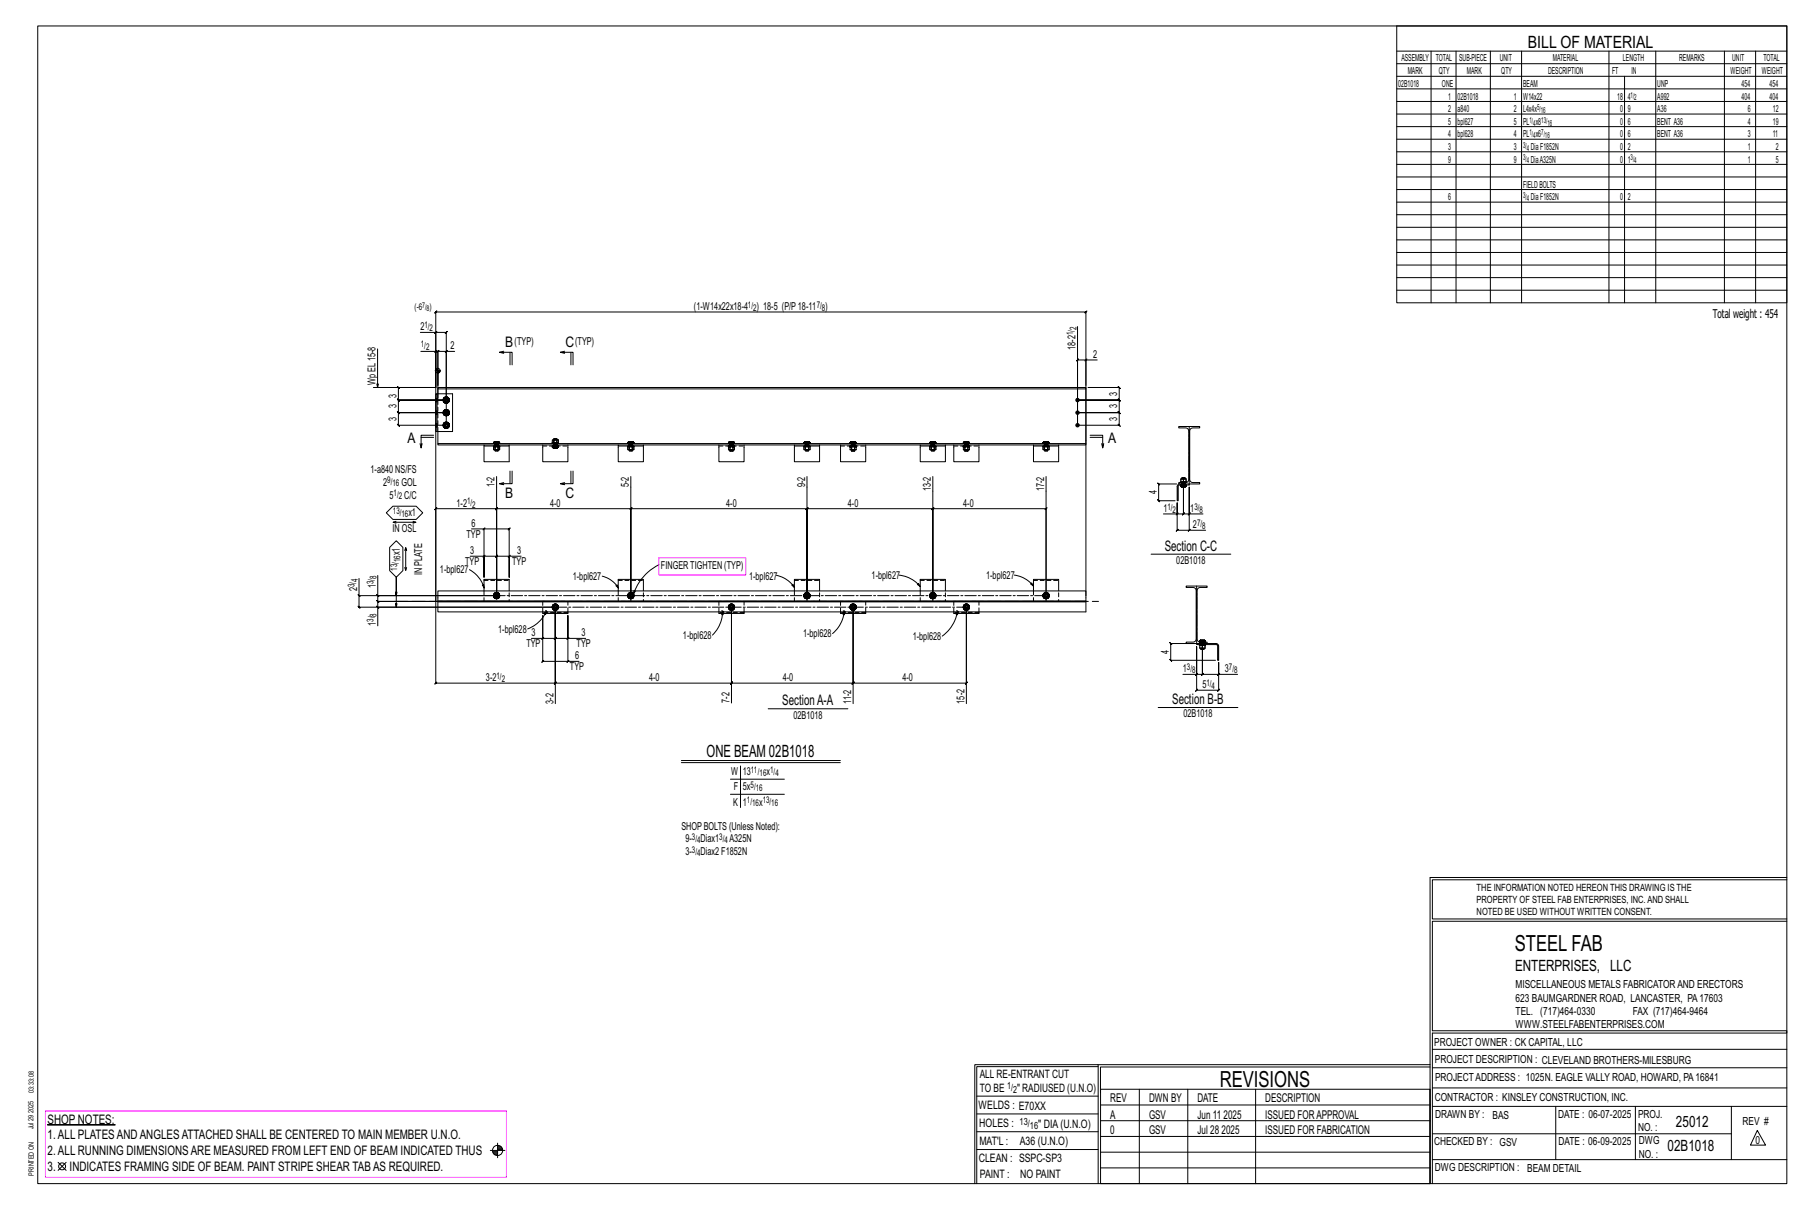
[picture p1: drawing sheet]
<svg xmlns="http://www.w3.org/2000/svg" width="914mm" height="610mm" viewBox="0 0 914 610" stroke-linecap="round" stroke-linejoin="round" font-family="sans-serif">
<g fill="#000" stroke="#000" stroke-width=".5">
<path d="M24 568h34z"/>
<circle cx="544" cy="202" r=".9"/>
<circle cx="544" cy="208" r=".9"/>
<circle cx="544" cy="215" r=".9"/>
</g>
<g fill="none" stroke="#000" stroke-width=".5">
<path d="M19 13h883v584h-883zM705 13h197v140h-197zM705 26h197M705 32h197M705 39h197M722 26v127M735 26v127M752 26v127M768 26v127M812 26v127M820 39v114M836 26v127"/>
<path d="M870 26v127M886 26v127M705 45h197M705 51h197M705 58h197M705 64h197M705 70h197M705 77h197M705 83h197M705 89h197M705 96h197M705 102h197"/>
<path d="M705 108h197M705 115h197M705 121h197M705 127h197M705 134h197M705 140h197M705 146h197M191 176v20M212 168h8v28v-19h-8M220 168h-1l1-1zM220 177l-1 1 1-1zM220 168h5l1-1-1 1v47h-24h1l-1-1v1v-7l1 1-1-1h24h-24l1 1-1-1v-6h1l-1-1v1h24h-24h1l-1-1v1v-6h1l-1-1v1h19h-32"/>
<path d="M220 177h1l-1 1 1-1v25M225 177h1l-1 1zM225 177h-4l-1 1 1-1v17v-8M229 177h-4v25M254 178h-2h6v6M254 177l-2 1M257 178v6M285 178h-2h6v6M285 177l-2 1M288 178v6M544 165v50v-33h-1l1-1v1h4M220 187h2"/>
<path d="M220 199h1v19h-1zM220 187h.1M220 186v1M221 186v1M221 199h7v19h-7M221 196h327h-327zM221 196v3M221 187v1M222 187v1M548 196v28M548 181l-1 1zM549 196h16l-1-1 1 1v6l-1-1 1 1h-21h21l-1-1 1 1v6h-1l1 1v-1h-21h21h-1l1 1v-1v7l-1-1 1 1h-21"/>
<path d="M554 182h-6v12M219 220h-6v6v-2M221 218v6M224 215h.1M224 208h.1M224 202h.1M224 214v1M224 201v1M224 216h1M224 209l1 1M224 203h1M224 208v1"/>
<path d="M224 214v1v1v-1M224 208v-1v1v1M224 201v1v1v-1M224 215l1 1M225 213l-1 1M225 207h-1M225 200l-1 1M225 216h1M225 209l1 1M225 203h1M225 214l1-1v1M225 207l-1 1"/>
<path d="M225 207h1v1M225 201l1-1v1M226 214l1 1M226 207l1 1v1M226 201l1 1M226 213l-1 1M226 207h-1M226 200l-1 1M226 215v1h-1M226 209v1l-1-1M226 203h-1M226 215h1l-1 1"/>
<path d="M226 209h1h-1M226 202h1l-1 1M226 215v1M226 208v1M226 202v1M226 214h1h-1M226 207l1 1h-1M226 201h1h-1M227 214v1M227 208h.1M227 201v1M550 220h6v6l1-2"/>
<path d="M595 215h10v1h-4l-1 1v25l1 1 4 1h-10l4-1 1-1v-25l-1-1h-4zM212 224l1 2M213 221h6M221 224h327v1h-327zM244 225h13M244 225v8h13v-8M249 225h3zM249 225v2h1v-2M250 224h.1M250 225h.1M251 225v2h-1v1l2-1v-2M251 224h.1"/>
<path d="M251 225h.1M257 238v6M258 238v6h-6l2 1M274 225v8h13v-8M279 223l3 1zM279 223v-1v1M279 224h.1M279 225h.1M281 223v-1h-2v-1l3 1v1M281 224h.1M281 225h.1M288 238v6"/>
<path d="M289 238v6h-6l2 1M312 225h13M312 225v8h13v-8M317 225h3zM317 225v2h1v-2M317 224h.1M317 225h.1M319 225v2h-1v1h1v-1M319 224h.1M319 225h.1M320 225v2h-1M363 225v8h12v-8"/>
<path d="M368 223v1zM368 224h.1M368 223l1 1M368 223h.1M368 225h.1M368 223l2 1M369 223h1M369 223l1 1v-1M370 223h1M370 224h.1M370 225h.1M371 223l-1 1"/>
<path d="M371 223v1M401 225h13M401 225v8h13v-8M406 225h3zM406 225v2v-2M406 224h.1M406 225h.1M408 225v2h-2v1l3-1v-2M408 224h.1M408 225h.1M424 225v8h13v-8M429 223v1z"/>
<path d="M429 223h1h-1l1 1M429 224h.1M430 223h-1l2 1M430 224h.1M430 225h.1M430 223l1 1M430 223h2h-1M431 223l1 1-1-1M431 223h1M431 224h.1M431 225h.1M432 223v1"/>
<path d="M464 225h13M464 225v8h13v-8M469 225h3zM469 225v2h1v-2M470 224h.1M470 225h.1M471 225v2h-1v1h2v-1M472 224h.1M472 225h.1M472 225v2h-1M481 225v8h13v-8M486 223v1z"/>
<path d="M486 223h1h-1l1 1M486 224h1M487 223l1 1M487 224h.1M487 225h.1M487 223h2h-1M488 223l1 1v-1M488 223h1M489 224h.1M489 225h.1M489 223v1M522 225h12"/>
<path d="M522 225v8h12v-8M526 225h3zM526 225v2h1v-2M527 224h.1M527 225h.1M529 225v2h-2M529 224h.1M529 225h.1M529 225v2v1h-2v-1M550 221h6M556 224v2M195 259l3-4h12l3 4-3 3h-12z"/>
<path d="M251 240v61M254 244h-2M285 244h-2M318 240v63M407 240v63M471 240v63M528 240v63M587 259h7v-5v14l1-1-1 1h6M594 244h-9h-1l1 1v-1v9l-1-1 1 1h8M594 259v1l1-1zM595 244l-1 1v8h1v-8h5v-1M596 245h.1"/>
<path d="M596 245v1M596 243v-1h1v1h2M596 245h1h-1v1M596 244h.1M596 242v-1h2v1M596 246l1-1h1v1M597 245h.1M597 245v14h1l-1 1v-1h-3M597 245v14v1l1-1h-1h3M597 243l-1 1h2M597 246l1-1v1M597 242h2v1"/>
<path d="M598 245h-1v1M598 244h.1M598 245h.1M598 245h1M599 245h.1M599 245l-1 1M600 259h1l-1 1zM607 259h-7v-13v22h8M197 276l3-3 3 3v12l-3 3-3-3zM198 264h12h-2M200 263l-2 1h2M205 276l-1 2"/>
<path d="M205 278v-2v12M208 263l2 1M238 267h6v24v-10h-7M244 267h13h-1l1-1v1v24v-10h6M245 266l-1 1zM581 280h40M600 268l1-1-1 1zM181 292v9h69M191 290v11h59M204 286l1 2v-2M237 287a16 16 0 0 1 7 10M243 295h1v2z"/>
<path d="M244 281l1-1zM244 298v-6h13v6M244 281h7h-1l1-1v1v20M250 299v1M251 299l-1 1M251 300v-1l1 1h-1M251 300l1 1M252 300h.1M257 281v-1l-1 1zM257 281h-6v-1l-1 1h1v20M304 291a13 13 0 0 1 8 6M311 296v-1l1 2z"/>
<path d="M312 298v-6h13v6M318 299l-1 1M318 299v1M318 300l1-1v1M319 300l1 1M319 299l-1 1M319 300h1h-1M320 298h1l-1 2zM333 285a26 26 0 0 0-13 15M392 290a14 14 0 0 1 9 6M400 295l1 1zM401 298v-6h13v6"/>
<path d="M407 299l-1 1M407 299v1M407 300l1-1v1M408 300l1 1M408 299l-1 1M408 300h1h-1M454 290a16 16 0 0 1 10 6M463 295v-1l1 2zM464 298v-6h13v6M470 299v1M471 299l-1 1M471 300v-1l1 1h-1"/>
<path d="M471 300l1 1M472 300h.1M512 290a15 15 0 0 1 9 6M520 295l1-1v2zM522 298v-6h12v6M527 299v1M528 299l-1 1M528 300v-1l1 1M528 300l1 1M529 300h.1M181 300l1 1zM181 301v5l1 1-1-1h98h-88v10"/>
<path d="M190 300l1 1zM190 306l1 1zM191 301v2h-1l1 1v-1h65M200 301v-10v15M220 303v42h-1l1-1v1h60l1-1-1 1v-39v39l1-1-1 1h89l1-1-1 1v-39v39l1-1-1 1h62h-1l1-1v1v-39M221 303h327v1h-327zM221 304v5h327v-5M221 303v-5h327v5M249 301h1M249 300l1 1M250 302h.1M250 301h-1"/>
<path d="M250 300l-1 1 1 1v-1M250 301l1 1M250 302h1M251 301l1 1h-1M252 301v1M252 301l-1 1M252 300v1M274 309v1h13v-1M275 308h1M276 308l-1 2zM276 308a17 17 0 0 1-10 9M276 308v1"/>
<path d="M279 305h2l1 1-1 2h-2v-2zM280 303h-89h-1l1 1v-1v3M280 306v16h1l-1 1v-1h-6M280 306v16v1l1-1h-1h7M280 306v49M317 301h.1M317 300v1M317 302h1M317 300v1v1v-1M318 301v1M318 302h1M319 301v1h-1"/>
<path d="M319 301h1l-1 1M319 301v1M320 300v1M363 309v1h12v-1M364 308h1M365 308v2h-1zM365 308a17 17 0 0 1-5 12M365 308v1M368 306h.1M368 307l1 1M368 306v1M368 306v-1v1v1"/>
<path d="M369 305h-1M369 307l1 1M369 305l-1 1M369 305h1v1M369 306v49M370 305l1 1v1M370 305h-1M370 307v1l-1-1M370 307h1h-1M370 306v1M370 305l1 1h-1M371 306h.1"/>
<path d="M406 301h.1M406 300v1M406 302h1M406 300v1v1v-1M407 301v1M407 302h1M408 301v1h-1M408 301h1l-1 1M408 301v1M409 300v1M424 309v1h13v-1M426 308h.1"/>
<path d="M426 308v2h-1zM426 308a17 17 0 0 1-6 12M426 308l1 1M429 306h.1M429 307l1 1M429 306v1M430 306l-1-1v1v1h1M430 307l1 1M430 305h-1M431 305l-1 1M431 305h1l-1 1M431 306v39h-1l1-1v1h57h-1l1-1v1v-39v49"/>
<path d="M431 306v49M431 305l1 1v1M431 305h-1M431 307h1l-1 1v-1M431 307h1M432 306l-1 1M432 305v1h-1M432 306h.1M469 301h1M469 300l1 1M470 302h.1M470 301h-1"/>
<path d="M470 300l-1 1 1 1v-1M470 301l1 1M470 302h1M471 301l1 1h-1M472 301v1M472 301l-1 1M472 300v1M481 309v1h13v-1M483 308h.1M483 308v2h-1zM483 308a19 19 0 0 1-8 13M483 308l1 1"/>
<path d="M486 306h1M487 307v1M487 306l-1 1M487 306v-1l-1 1 1 1M487 307l1 1M487 305h.1M488 305l-1 1M488 305h1l-1 1M488 305l1 1v1M488 305h-1M488 307h1l-1 1v-1M489 307h.1"/>
<path d="M489 306l-1 1M489 305v1M489 306h.1M526 301h1M526 300l1 1M527 302h.1M527 301h-1M527 300l-1 1 1 1v-1M527 301l1 1M527 302h1M528 301v-44v-1l-1 1h1h-57v-1l-1 1h1v44v-44v-1l-1 1h1h-64l1-1-1 1v44v-44l1-1-1 1h-89l1-1-1 1v44v-44l1-1-1 1h-67v-1l-1 1h1v44v-44v-1l-1 1h1h-31v-1l-1 1h1v46M529 301v1h-1"/>
<path d="M529 301v1M529 301l-1 1M529 300v1M548 301v-144l-1 1 1-1h-328l-1 1 1-1v146M268 322h6v-11v23h-1l1-1v1h13M273 323l1-1zM287 322l-1 1zM287 334v-1l-1 1zM296 322h-9v-11v23h5M603 325h-12l-1-1 1 1v8h-1l1 1v-1h22M604 325h10v8h1v-7l-1-1h-15v-1h4l1-2v-24l-1-1-4-1h10l-4 1-1 1v24l1 2h4v1M604 340l-1 1z"/>
<path d="M605 324h.1M605 326v1h2v-1l1-1h-3l2 1M606 325h.1M606 323l-1 1h1M606 323l-1 1M606 323v1M606 324h.1M606 327v1h2v-1M606 323l1 1h-1M606 323l2 1v-1M607 323l1 1v-1M607 324h.1"/>
<path d="M607 323l1 1M608 324h.1M608 325h.1M608 326v1h-1M615 340l-1 1zM388 358h40M584 357h41M597 340h7v-14v22M604 340h3l-1 1 1-1v-15v15l-1 1 1-1h8M604 348h11l-1 1 1-1M604 348l-1 1zM625 340h-10v-6v14"/>
<path d="M344 384h80M344 385h80M369 393h27M374 387v20M369 401h27M722 443v154M722 443h180M902 444h-179v20h179M902 465h-179v55h179v1h-179v76M554 538h-61v59M554 537h168M722 538h-167v13"/>
<path d="M723 539h179M723 530h179M493 553h61M555 550h167v47h-167zM555 558h167M575 550v47M599 550v47M634 550v47M723 549h179M723 558h179M785 558v27M825 558v27"/>
<path d="M874 558v27M251 577v7M251 579h2M251 580h3M251 578h2M493 571h61M493 562h61M555 573h167M555 566h167M723 572h151M887 570l4 8h-8zM29 587l4 4"/>
<path d="M33 587l-4 4M247 581h8M249 581h2M249 582h2M250 583h1M492 597v-60h62v60M493 580h61M555 589h167M555 581h167M723 585h179"/>
<circle cx="221" cy="187" r="1.2"/>
<circle cx="280" cy="306" r=".8"/>
<circle cx="280" cy="306" r="1.6"/>
<circle cx="31" cy="589" r="1.8"/>
<circle cx="251" cy="581" r="2.6"/>
</g>
<path d="M332 281h44v9h-44zM23 561h233v33h-233z" fill="none" stroke="#f0f" stroke-width=".5"/>
<g fill="none" stroke="#000" stroke-width=".5" stroke-dasharray="2 1.4">
<path d="M221 199v19M220 215h1zM220 215h.1M220 215h1M220 214h1M220 209h1zM220 209h.1M220 209h1M220 208h1M220 207h1M220 203h1zM220 203h.1"/>
<path d="M220 202l1 1M220 202h1M220 201h1M221 215h-1h1M221 209l-1-1 1 1M221 202h-1l1 1M224 215h.1M224 208v1zM224 202v1zM224 215v-2v2v1v-1M224 208v-1v1v2v-2M224 202h.1"/>
<path d="M224 202v-1v1v1v-1M224 214v1zM224 215v1zM224 208h.1M224 209h.1M224 201v1zM224 203h.1M224 214v1M224 209v-1M224 201v1M224 213v1zM224 216h1z"/>
<path d="M224 213h1zM224 207v1zM224 209l1 1zM224 207h1zM224 201h.1M224 203h1zM224 201l1-1zM224 216h1M224 214l1-1zM224 214l1-1M224 209l1 1M224 207h1"/>
<path d="M224 203h1M224 201l1-1M224 215l1 1M224 214h1M224 209h1M224 208l1-1M224 202l1 1M224 201h1M224 215h1zM224 208l1 1zM224 202h1zM224 216h2z"/>
<path d="M224 213h2zM224 210h2zM224 207h2zM224 203h2zM224 201h2zM224 214v1v-1v1v1v-1v1v-1M224 208v-1v1v1M224 201v1v-1v1v1v-1v1M225 214l-1 1zM225 215h.1M225 214h.1M225 208h-1z"/>
<path d="M225 209h.1M225 208h.1M225 201l-1 1zM225 202v1zM225 201h.1M225 216h.1M225 213h.1M225 210h.1M225 207h.1M225 203h.1M225 200h.1M225 209v1z"/>
<path d="M225 208v-1zM225 213v1M225 216h1zM225 216h1M225 215h1zM225 214h1zM225 213h1h-1h1v1zM225 213h1zM225 210h1zM225 210h1M225 209l1 1M225 209h1z"/>
<path d="M225 207l1 1zM225 207h1h-1h1zM225 207h1zM225 200v1M225 203h1zM225 203h1M225 201h1zM225 200h1h-1h1v1zM225 200h1zM226 216v-1M226 215h.1M226 214h.1"/>
<path d="M226 209h.1M226 208h.1M226 207v1M226 203h.1M226 203v-1zM226 201h.1M226 216h.1M226 213v1zM226 213v1M226 210v-1zM226 210v-1M226 207h.1"/>
<path d="M226 200v1zM226 200v1M226 213h.1M226 214v1zM226 201v1zM226 213l1 2zM226 207l1 1zM226 201l1 1zM226 208v1zM226 202h.1M226 215h1l-1 1M226 214h1h-1"/>
<path d="M226 209h1h-1M226 208h1l-1-1M226 202h1l-1 1M226 201h1h-1M226 214l1 1M226 209v-1M226 207v1l1 1M226 203v-1M226 201l1 1M226 213l1 1zM226 201h1zM227 214v1z"/>
<path d="M227 214v1M227 208h.1M227 201v1zM227 201v1M227 215l-1 1zM227 209h-1zM227 203h-1zM227 208l-1 2zM227 202l-1 1zM227 215h.1M227 208v1zM227 202v1z"/>
<path d="M249 223v1zM249 224h.1M249 223h.1M249 223h1zM249 225h.1M249 225h1M250 223v1zM250 224h.1M250 223h.1M250 223h-1zM250 225h.1M250 224v1"/>
<path d="M250 224v1zM250 227h-1v-2h1h-1M250 225v2zM250 227h.1M250 225h1M250 225v-1M250 224h1zM250 223h1zM250 228v-1M250 228h1M250 225h1h-1M250 224l1 1z"/>
<path d="M251 225h.1M251 225v-1M251 224h.1M251 227h.1M251 223v1zM251 223h.1M251 228h.1M251 224h1zM251 223h1zM251 225h1M251 228v-1M251 227h-1v-2h1h-1"/>
<path d="M251 225v2zM251 224v1zM252 223h.1M252 223v1zM252 224h.1M252 225h.1M252 227h-1v-2h1h-1M252 227v-2M274 225h13M279 225v1zM279 226h.1M279 225h.1"/>
<path d="M279 223v-1M279 224v-1M279 224h1M279 223h1M279 226h1zM279 225h1zM279 224h.1M279 224v1M279 225h1M279 224v1zM279 222l1-1M279 222v1z"/>
<path d="M279 223h2h-2v-1h2M280 226h.1M280 225h.1M280 224h.1M280 222h.1M280 223h.1M280 225v-1M280 225v1zM280 221h.1M280 225h-1M280 224v1zM280 225l1-1"/>
<path d="M280 224h1M280 226h1zM280 225h1zM280 223h1M280 221h1M281 225h.1M281 225v-1M281 226h.1M281 224h.1M281 222h.1M281 225v1zM281 223h.1"/>
<path d="M281 221v1M281 222v1zM281 223h1h-1v-1h1M281 224v1zM281 226h1zM281 224h1M281 223l1 1M282 226h-1zM282 225v1zM282 226h.1M282 225h.1M282 223v-1"/>
<path d="M317 223v1zM317 224h.1M317 223h.1M317 225h.1M317 225h1M317 224h1zM317 223h1zM317 225h1zM317 224h1M317 224v1M318 225h.1M318 225h-1"/>
<path d="M318 224v1zM318 224h.1M318 227h-1v-2h1h-1M318 225v2zM318 223h-1zM318 223h.1M318 227h.1M318 225v-1M318 223v1zM318 228v-1M318 228h1M318 225l1-1"/>
<path d="M318 224h1M318 225h1M318 224h1zM318 223h1zM319 225h.1M319 225v-1M319 228h.1M319 227h.1M319 224h.1M319 223h.1M319 223v1zM319 228v-1"/>
<path d="M319 227h-1v-2h1h-1M319 225v2zM319 224v1zM319 223h1zM319 225h1M320 223v1zM320 224h.1M320 223h.1M320 227h-1v-2h1h-1M320 227v-2M363 225h12M368 225h.1"/>
<path d="M368 225v2zM368 227h.1M368 223v1zM368 223h.1M368 224h.1M368 225h1zM368 223l1 1M368 224v1M368 225h1M368 227v1zM368 228h.1M368 224v1z"/>
<path d="M368 227h2zM368 225h2zM368 223h1M369 225h.1M369 225v-1M369 223h-1h1h-1M369 223v1zM369 223h.1M369 223l1 1M369 228h.1M369 227h.1M369 225h-1"/>
<path d="M369 224v1zM369 225l1-1M369 224h.1M369 224v-1M369 225h1zM369 223h1zM370 228h.1M370 227h.1M370 225h.1M370 224h.1M370 223h.1M370 223v1z"/>
<path d="M370 225v-1M370 225v2zM370 227h1zM370 225h1zM370 227v1zM370 224v1zM370 223l1 1zM370 224v-1M371 224v-1M371 223h.1M371 225h.1M371 225v2z"/>
<path d="M406 223v1zM406 224h.1M406 223h.1M406 225h.1M406 225h1M406 224h1zM406 223h1zM406 224v1M406 224v1zM406 227v-2M406 225v2zM407 223h-1z"/>
<path d="M407 223h.1M407 227h.1M407 225h.1M407 224h.1M407 225v-1M407 223v1zM407 228l-1-1M407 228h1M407 225h-1M407 224v1zM407 225l1-1M407 224h1"/>
<path d="M407 225h1M407 224h1zM407 223h1zM408 225h.1M408 225v-1M408 228h.1M408 227h.1M408 224h.1M408 223h.1M408 223v1zM408 228v-1M408 227h-2v-2h2h-2"/>
<path d="M408 225v2zM408 224v1zM408 223h1zM408 225h1M409 223v1zM409 224h.1M409 223h.1M409 227h-1v-2h1h-1M409 227v-2M424 225h13M429 225h.1M429 225v2z"/>
<path d="M429 227h1zM429 225h1zM429 223v1zM429 223h.1M429 224h.1M429 223h1h-1l1 1M430 225h.1M430 224h.1M430 224v1M430 227v1zM430 228h.1M430 227h.1"/>
<path d="M430 224v1zM430 225v2zM430 227h1zM430 225h1zM430 223h-1zM430 223h.1M430 225v-1M430 223h-1h1h-1h1M430 223v1zM430 223h1zM430 223l1 1M430 225h1h-1"/>
<path d="M430 224l1 1zM431 225h.1M431 225v-1M431 224h.1M431 224h-1l1-1M431 228h.1M431 227h.1M431 223h.1M431 223v1zM431 225h1zM431 225v2zM431 227h1z"/>
<path d="M431 227v1zM431 224v1zM431 223l1 1zM432 224h-1l1-1h-1h1h-1M432 223v1zM432 225h.1M432 224v-1M432 223h.1M432 225v2zM469 223v1zM469 224h.1M469 223h.1"/>
<path d="M469 223h1zM470 225h-1h1M470 225h.1M470 223v1zM470 224h.1M470 223h.1M470 223h-1zM470 224v1M470 224v1zM470 227h-1v-2h1h-1M470 225v2zM470 227h.1"/>
<path d="M470 225h1M470 225v-1M470 224h1zM470 223h1zM470 228v-1M470 228h1M470 225h1h-1M470 224l1 1zM471 225h.1M471 225v-1M471 224h.1M471 227h.1"/>
<path d="M471 223v1zM471 223h.1M471 225l1-1M471 228h.1M471 224h1zM471 223h1zM471 225h1M471 228l1-1M471 227h-1v-2h1h-1M471 225v2zM472 224v1zM472 225h.1"/>
<path d="M472 225v-1M472 223h.1M472 223v1zM472 224h.1M472 227h-1v-2h1h-1M472 227v-2M481 225h13M486 225h.1M486 225v2zM486 227h1zM486 225h1zM486 223v1z"/>
<path d="M486 223h1M486 224h1M486 223h.1M487 225h.1M487 223h-1h1h-1l1 1M487 224h.1M487 224v1M487 227v1zM487 228h.1M487 227h.1M487 224v1zM487 225v2z"/>
<path d="M487 227h1zM487 225h1zM487 223h.1M487 225v-1M487 223v1zM487 223h1zM487 223l1 1M487 225h1h-1M487 224l1 1zM488 225h.1M488 225v-1M488 224h.1"/>
<path d="M488 224h-1l1-1M488 228h.1M488 227h.1M488 223h.1M488 223h1M488 223v1zM488 225l1-1M488 225h1zM488 225v2zM488 227h1zM488 227v1zM488 224v1z"/>
<path d="M489 225v-1M489 225h-1M489 223v1zM489 224h-1l1-1h-1h1h-1M489 225h.1M489 224v-1M489 223h.1M489 225v2zM526 223v1zM526 224h.1M526 223h.1M526 223h1z"/>
<path d="M527 225h-1h1M527 225h.1M527 223v1zM527 224h.1M527 223h.1M527 223h-1zM527 224v1M527 224v1zM527 227h-1v-2h1h-1M527 225v2zM527 227h.1M527 225h1"/>
<path d="M527 225v-1M527 224h1zM527 223h1zM527 228v-1M527 228h1M528 225h-1M528 224v1zM528 225v-1M528 225h.1M528 224h.1M528 227h.1M528 223v1z"/>
<path d="M528 223h.1M528 225l1-1M528 228h1M528 224h1zM528 223h1zM528 225h1M529 228v-1M529 227h.1M529 225h.1M529 224h.1M529 223h.1M529 227h-2v-2h2h-2"/>
<path d="M529 225v2zM529 224v1zM529 225v-1M529 223v1zM529 227v-2M596 245h.1M596 245v1M596 243h1h-1v-1h1M596 245h1M596 244v1M596 244h.1M596 246v-1v1v-1h1"/>
<path d="M596 244v1zM596 242l1-1M596 246h1M597 245h.1M597 244h.1M597 242h.1M597 244h-1l1-1M597 244h1M597 243v-1v1v-1h2M597 245v1l1-1M597 244l-1 1M597 241h1"/>
<path d="M597 245v-1v1M597 246v-1h1M597 245h1M597 243h1M597 244v1M598 244h.1M598 246h.1M598 245h.1M598 242h.1M598 244v1M598 241v1M598 246v-1h1"/>
<path d="M598 244v1zM598 245v-1M598 245v1zM598 245v1l1-1M598 243h1M599 243v-1M599 245h.1M599 244h.1M599 243h.1M244 298v5h13v-5M244 293h13M249 300v1z"/>
<path d="M249 299v1zM249 299h1zM250 300v-1zM250 300v-1M250 299h1zM250 300l-1 1v-1v1l1 1-1-1 1 1v-1M250 300h1zM251 299h-1h1h-1l1 1M251 300h.1M251 299v1zM251 299h.1M251 299l1 1z"/>
<path d="M251 299l1 1M251 299h1zM251 299l1 2zM252 300h-1l1 1M252 299v1zM252 300v1zM312 298v5h13v-5M312 293h13M317 300v1zM317 299v1zM317 299h1zM317 300l1-1z"/>
<path d="M317 300l1-1M318 299h1zM318 300h-1v1v-1v1v1v-1v1l1-1M318 299h.1M318 300h.1M318 299v1M318 300h1zM318 299h1h-1h1v1zM319 300h.1M319 299v1zM319 299v1M319 299h.1"/>
<path d="M319 299l1 2zM319 300l1 1M319 299l1 1zM320 300v1zM401 298v5h13v-5M401 293h13M406 300v1zM406 299v1zM406 299h1zM406 300l1-1zM406 300l1-1M406 299h2z"/>
<path d="M407 300h-1v1v-1v1v1v-1v1l1-1M407 299h.1M407 300h.1M407 299v1M407 300h1zM407 299h1h-1h1v1zM407 299h1zM408 300h.1M408 299v1zM408 299v1M408 299h.1M408 299l1 2z"/>
<path d="M408 300l1 1M408 299l1 1zM409 300v1zM464 298v5h13v-5M464 293h13M469 300v1zM470 299l-1 1zM470 299h.1M470 300v-1zM470 300v-1M470 299h1zM470 300l-1 1v-1v1l1 1-1-1 1 1v-1"/>
<path d="M470 300h1zM471 299h-1h1h-1l1 1M471 300h.1M471 299v1zM471 299h.1M471 299l1 1zM471 299l1 1M471 299h1zM471 299l1 2zM472 300h-1l1 1M472 299v1zM472 300v1z"/>
<path d="M522 298v5h12v-5M522 293h12M526 300v1zM527 299l-1 1zM527 299h.1M527 300v-1zM527 300v-1M527 299h2zM527 300l-1 1v-1v1l1 1-1-1 1 1v-1M527 299h1zM527 300h1zM528 299h-1h1h-1l1 1"/>
<path d="M528 300h.1M528 299v1zM528 299h.1M528 300h1zM528 300h1M528 299l1 1zM528 299l1 1M528 299h1zM529 299v2zM529 300v1M529 299v1zM529 300v1z"/>
<path d="M249 301h.1M249 301l1-2-1 2 1 1-1-1h1M249 301v1zM249 301h1M249 300l1 1M249 302h1zM250 302h.1M250 301v1M250 300h.1M250 301h.1M250 302h1zM250 300v1z"/>
<path d="M250 302h1h-1h1h-1zM250 301h1zM251 302h.1M251 301h.1M251 302v-1M251 302h1zM251 302h1M251 300v1zM252 301v1M252 300h.1M252 302v-1M252 300v1"/>
<path d="M252 301v1zM252 301l-1 1zM252 301h.1M274 303v6M279 306v1zM279 306h.1M279 307h.1M279 305v1v2M279 308h1M279 305h1M279 305v1zM279 307h1z"/>
<path d="M279 307l1 1zM279 305l1 1zM279 305h1zM279 306l1 1zM279 308h2M279 305h2M280 307h.1M280 306h.1M280 308h.1M280 305h.1M280 306v1M280 307v1z"/>
<path d="M280 307h1M280 306h1M280 308h1M280 308h1zM280 307h1zM280 305h1zM280 305h1M281 307v1zM281 307h.1M281 306h.1M281 305h.1M281 308v-1z"/>
<path d="M281 308h.1M281 307v-1M281 306v-1zM281 308l1-2-1-1M281 306v1zM281 307h1zM281 306h1zM281 305l1 1zM281 308l1-2M281 305l1 1M282 307h-1zM282 306h.1"/>
<path d="M282 306v1zM287 309v-6h-13M287 309h-13M317 301h.1M317 301l1-2-1 2 1 1-1-1M317 301v1zM317 300v1M317 302h1zM317 302h1M317 301l1 1M317 300h1M318 301h.1"/>
<path d="M318 302h1zM318 300v1zM318 302h.1M318 302h1M318 301h1zM319 302v-1M319 301h.1M319 302h.1M319 300v1zM319 301h1l-1 1M319 300h1h-1M320 300v1"/>
<path d="M320 301l-1 1zM320 301h.1M363 303v6M368 306v1zM368 306v-1v1v2v-2M368 306h.1M368 307v1zM368 307v-1M368 305v1zM368 308h1zM368 305h1zM368 307l1 1z"/>
<path d="M368 307l1 1M368 305h1M368 307h1M368 306l1-1M368 308h2zM368 305h2zM368 306v-1v1v1M368 307h1zM369 308h.1M369 305h.1M369 306h-1zM369 307v1z"/>
<path d="M369 307h.1M369 306h.1M369 308h1zM369 308h1M369 307l1 1M369 307h1zM369 306h1zM369 305h1h-1h1zM369 305h1zM370 307h.1M370 306h.1M370 305v1"/>
<path d="M370 308v-1zM370 308v-1M370 305h.1M370 308h.1M370 305l1 1zM370 306v1zM370 307h1h-1M370 306h1l-1-1M370 307v-1M370 305v1l1 1M371 306h.1M371 307l-1 1z"/>
<path d="M371 306l-1 2zM371 306v1zM375 309v-6h-12M375 309h-12M406 301h.1M406 301v-2v2v1v-1M406 301v1zM406 300v1M406 302h1zM406 302h1M406 301l1 1M406 300h1"/>
<path d="M406 301h1zM406 302h2zM407 300l-1 1zM407 301h.1M407 302h.1M407 302h1zM407 302h1M407 301h1zM408 302v-1M408 301h.1M408 302h.1M408 300v1z"/>
<path d="M408 301h1l-1 1M408 300h1h-1M409 300v1M409 301l-1 1zM409 301h.1M424 303v6M429 306v1zM429 306l1-1-1 1 1 2-1-2M429 306h.1M429 307v1zM429 307v-1M429 305v1z"/>
<path d="M429 308h1zM429 305h1zM429 307l1 1zM429 307l1 1M429 305h1M430 307h.1M430 306v-1M430 306v1zM430 308h1zM430 305h1zM430 306l-1-1v1v1h1M430 306h.1"/>
<path d="M430 307l1 1h-1h1h-1zM430 307h1zM430 306h1zM431 305h-1h1h-1h1M431 308h.1M431 307v1M431 307h.1M431 306h.1M431 305h.1M431 305v1M431 308l1-1zM431 308l1-1"/>
<path d="M431 305h1zM431 305h1M431 308h1zM431 305l1 1zM431 306v1zM431 307h1M431 306h1v-1M432 307v-1M432 305l-1 1 1 1M432 305v1zM432 306h.1M432 307v1z"/>
<path d="M432 306l-1 2zM432 306v1zM437 309v-6h-13M437 309h-13M469 301h.1M469 301l1-2-1 2 1 1-1-1h1M469 301l1 1zM469 301h1M469 300l1 1M470 302h.1M470 301v1M470 300h.1"/>
<path d="M470 301h.1M470 302h1zM470 300v1zM470 302h1h-1h1h-1zM470 301h1zM471 302h.1M471 301h.1M471 302v-1M471 302h1zM471 302h1M471 300l1 1zM472 301h-1z"/>
<path d="M472 301v1M472 300h.1M472 302v-1M472 300v1M472 301v1zM472 301l-1 1zM472 301h.1M481 303v6M486 306v1zM486 306l1-1-1 1 1 2-1-2h1M486 306h.1M486 307l1 1z"/>
<path d="M486 307l1-1M486 306h1M487 305l-1 1zM487 308h.1M487 305h.1M487 307v1zM487 307v1M487 307h.1M487 306v-1M487 306v1zM487 308h1zM487 305h1z"/>
<path d="M487 306v-1l-1 1v1h1h-1h1M487 306h.1M487 307l1 1h-1h1h-1zM487 307h1zM487 306h1zM488 305h-1h1h-1h1M488 308h.1M488 307v1M488 307h.1M488 306h.1M488 305h.1M488 305v1"/>
<path d="M488 308l1-1zM488 308l1-1M488 305h1zM488 305h1M488 308h1zM488 305l1 1zM488 306v1zM489 307h.1M489 306v-1M489 307v-1M489 305l-1 1 1 1M489 305v1z"/>
<path d="M489 306h.1M489 307v1zM489 306l-1 2zM489 306v1zM494 309v-6h-13M494 309h-13M526 301h.1M526 301l1-2-1 2 1 1-1-1h1M526 301l1 1zM526 301h1M526 300l1 1M527 302h.1"/>
<path d="M527 301v1M527 300h.1M527 301h.1M527 302h2zM527 300v1zM527 302h1zM527 302h1h-1h1h-1zM527 301h1zM528 302h.1M528 301h.1M528 302l1-1M528 301h1z"/>
<path d="M528 302h1zM528 302h1M529 301h.1M529 301v1M529 300h.1M529 302v-1M529 301v1zM605 324h.1M605 324l1-1M606 324h.1M606 325h.1M606 323l-1 1"/>
<path d="M606 323v1M606 324v1M606 324v1zM606 323h.1M606 327h.1M606 326h-1l1-1M606 326h1v1v-1v1h1M606 325h1M606 325v-1M606 324h-1M606 324h1zM606 324h1"/>
<path d="M606 328v-1M606 328h1M606 324l1 1zM607 325h-1M607 325v-1M607 324h.1M607 327h-2v-1h2h-2M607 324h-1v-1v1v-1l1 1M607 326h1M607 323l1 1M607 325h.1M607 325l1-1"/>
<path d="M607 327h.1M607 323h1M607 324h1zM607 324h1v-1M607 325h1M607 328l1-1M608 324v1zM608 325h.1M608 325v-1M608 323v1zM608 323v1M608 324h.1"/>
<path d="M608 326h.1M608 325v1M608 327v-1"/>
</g>
<path d="M199 303h355" fill="none" stroke="#000" stroke-width=".5" stroke-dasharray="6.8 1 0 1"/>
<path d="M600 245v-30M280 306h208M528 301h-277M604 325v-29" fill="none" stroke="#000" stroke-width=".5" stroke-dasharray="5.8 1 1 1"/>
<g font-size="11.2">
<text x="764" y="480">STEEL FAB</text>
<text x="616" y="548">REVISIONS</text>
</g>
<g font-size="8.6">
<text x="771" y="24">BILL OF MATERIAL</text>
<text x="357" y="382">ONE BEAM 02B1018</text>
</g>
<g font-size="7.9">
<text x="765" y="490">ENTERPRISES, LLC</text>
<text x="846" y="569">25012</text>
<text x="842" y="581">02B1018</text>
</g>
<g font-size="7.3">
<text x="255" y="175">B</text>
<text x="285" y="175">C</text>
<text x="206" y="224">A</text>
<text x="559" y="224">A</text>
<text x="255" y="251">B</text>
<text x="285" y="251">C</text>
<text x="588" y="278">Section C-C</text>
<text x="395" y="356">SectionA-A</text>
<text x="592" y="355">Section B-B</text>
</g>
<g font-size="6.6">
<text x="24" y="567">SHOP NOTES:</text>
<text x="24" y="575">1.ALL PLATESANDANGLESATTACHED SHALL BE CENTERED TO MAIN MEMBER U.N.O.</text>
<text x="24" y="583">2.ALL RUNNING DIMENSIONSARE MEASURED FROM LEFT END OF BEAM INDICATED THUS</text>
<text x="24" y="591">3.</text>
<text x="35" y="591">INDICATES FRAMING SIDE OF BEAM. PAINT STRIPE SHEAR TABAS REQUIRED.</text>
</g>
<g font-size="6.1">
<text x="864" y="161">Total weight : 454</text>
<text x="560" y="556">REV</text>
<text x="580" y="556">DWN BY</text>
<text x="604" y="556">DATE</text>
<text x="639" y="556">DESCRIPTION</text>
<text x="560" y="564">A</text>
<text x="580" y="564">GSV</text>
<text x="604" y="564">Jun 11</text>
<text x="617" y="564">2025</text>
<text x="639" y="564">ISSUED FORAPPROVAL</text>
<text x="560" y="572">0</text>
<text x="580" y="572">GSV</text>
<text x="604" y="572">Jul 28</text>
<text x="616" y="572">2025</text>
<text x="639" y="572">ISSUED FOR FABRICATION</text>
</g>
<g font-size="5.9">
<text x="494" y="560">WELDS : E70XX</text>
<text x="494" y="569">HOLES :</text>
<text x="524" y="569">&quot; DIA(U.N.O)</text>
<text x="494" y="578">MAT'L :</text>
<text x="515" y="578">A36 (U.N.O)</text>
<text x="494" y="586">CLEAN : SSPC-SP3</text>
<text x="495" y="595">PAINT :</text>
<text x="515" y="595">NO PAINT</text>
</g>
<g font-size="5.8">
<text x="494" y="544">ALL RE-ENTRANT CUT</text>
<text x="494" y="551">TO BE</text>
<text x="513" y="551">&quot; RADIUSED (U.N.O)</text>
</g>
<g font-size="5.6">
<text x="765" y="499">MISCELLANEOUS METALS FABRICATORAND ERECTORS</text>
<text x="765" y="505">623 BAUMGARDNER ROAD, LANCASTER, PA17603</text>
<text x="765" y="512">TEL. (717)464-0330</text>
<text x="824" y="512">FAX (717)464-9464</text>
<text x="765" y="519">WWW.STEELFABENTERPRISES.COM</text>
<text x="724" y="528">PROJECT OWNER : CK CAPITAL, LLC</text>
<text x="724" y="537">PROJECT DESCRIPTION : CLEVELAND BROTHERS-MILESBURG</text>
<text x="724" y="545">PROJECTADDRESS : 1025N. EAGLE VALLY ROAD, HOWARD, PA16841</text>
<text x="724" y="556">CONTRACTOR : KINSLEY CONSTRUCTION, INC.</text>
<text x="724" y="564">DRAWN BY :</text>
<text x="753" y="564">BAS</text>
<text x="786" y="564">DATE : 06-07-2025</text>
<text x="827" y="564">PROJ.</text>
<text x="879" y="568">REV #</text>
<text x="827" y="571">NO. :</text>
<text x="724" y="578">CHECKED BY : GSV</text>
<text x="787" y="578">DATE : 06-09-2025</text>
<text x="827" y="578">DWG</text>
<text x="886" y="578">0</text>
<text x="827" y="584">NO. :</text>
<text x="724" y="591">DWG DESCRIPTION : BEAM DETAIL</text>
</g>
<g font-size="5.5">
<text x="350" y="156">(1-W14x22x18-4</text>
<text x="382" y="156">) 18-5 (P/P18-11</text>
<text x="416" y="156">)</text>
<text x="212" y="167">2</text>
<text x="227" y="176">2</text>
<text x="260" y="174">(TYP)</text>
<text x="290" y="174">(TYP)</text>
<text x="543" y="177" transform="rotate(-90 543 177)">18-2</text>
<text x="552" y="181">2</text>
<text x="190" y="194" transform="rotate(-90 190 194)">Wp EL15-8</text>
<text x="200" y="201" transform="rotate(-90 200 201)">3</text>
<text x="564" y="200" transform="rotate(-90 564 200)">3</text>
<text x="200" y="206" transform="rotate(-90 200 206)">3</text>
<text x="564" y="206" transform="rotate(-90 564 206)">3</text>
<text x="200" y="212" transform="rotate(-90 200 212)">3</text>
<text x="564" y="212" transform="rotate(-90 564 212)">3</text>
<text x="187" y="239">1-a840 NS/FS</text>
<text x="193" y="245">2</text>
<text x="203" y="245">GOL</text>
<text x="250" y="246" transform="rotate(-90 250 246)">1-2</text>
<text x="317" y="246" transform="rotate(-90 317 246)">5-2</text>
<text x="406" y="246" transform="rotate(-90 406 246)">9-2</text>
<text x="197" y="252">5</text>
<text x="204" y="252">C/C</text>
<text x="470" y="248" transform="rotate(-90 470 248)">13-2</text>
<text x="527" y="248" transform="rotate(-90 527 248)">17-2</text>
<text x="584" y="249" transform="rotate(-90 584 249)">4</text>
<text x="230" y="256">1-2</text>
<text x="278" y="256">4-0</text>
<text x="366" y="256">4-0</text>
<text x="428" y="256">4-0</text>
<text x="486" y="256">4-0</text>
<text x="206" y="261">x1</text>
<text x="587" y="258">1</text>
<text x="601" y="258">1</text>
<text x="198" y="269">IN OSL</text>
<text x="238" y="266">6</text>
<text x="602" y="267">2</text>
<text x="235" y="271">TYP</text>
<text x="202" y="280" transform="rotate(-90 202 280)">x1</text>
<text x="237" y="280">3</text>
<text x="261" y="280">3</text>
<text x="235" y="285">TYP</text>
<text x="258" y="285">TYP</text>
<text x="334" y="287">FINGER TIGHTEN (TYP)</text>
<text x="594" y="285">02B1018</text>
<text x="213" y="290" transform="rotate(-90 213 290)">IN PLATE</text>
<text x="222" y="289">1-bpl627</text>
<text x="289" y="293">1-bpl627</text>
<text x="378" y="292">1-bpl627</text>
<text x="440" y="292">1-bpl627</text>
<text x="498" y="292">1-bpl627</text>
<text x="180" y="298" transform="rotate(-90 180 298)">2</text>
<text x="190" y="297" transform="rotate(-90 190 297)">1</text>
<text x="190" y="316" transform="rotate(-90 190 316)">1</text>
<text x="251" y="319">1-bpl628</text>
<text x="268" y="321">3</text>
<text x="294" y="321">3</text>
<text x="345" y="322">1-bpl628</text>
<text x="405" y="322">1-bpl628</text>
<text x="461" y="323">1-bpl628</text>
<text x="266" y="327">TYP</text>
<text x="291" y="327">TYP</text>
<text x="290" y="333">6</text>
<text x="590" y="330" transform="rotate(-90 590 330)">4</text>
<text x="288" y="338">TYP</text>
<text x="597" y="339">1</text>
<text x="618" y="339">3</text>
<text x="245" y="344">3-2</text>
<text x="328" y="344">4-0</text>
<text x="395" y="344">4-0</text>
<text x="455" y="344">4-0</text>
<text x="607" y="347">5</text>
<text x="279" y="355" transform="rotate(-90 279 355)">3-2</text>
<text x="368" y="355" transform="rotate(-90 368 355)">7-2</text>
<text x="430" y="355" transform="rotate(-90 430 355)">11-2</text>
<text x="487" y="355" transform="rotate(-90 487 355)">15-2</text>
<text x="400" y="363">02B1018</text>
<text x="597" y="362">02B1018</text>
<text x="369" y="391">W</text>
<text x="375" y="391">13</text>
<text x="387" y="391">x</text>
<text x="370" y="399">F</text>
<text x="375" y="399">5x</text>
<text x="370" y="407">K</text>
<text x="375" y="407">1</text>
<text x="383" y="407">x</text>
<text x="344" y="419">SHOPBOLTS (Unless Noted):</text>
<text x="346" y="425">9-</text>
<text x="354" y="425">Diax1</text>
<text x="368" y="425">A325N</text>
<text x="346" y="432">3-</text>
<text x="354" y="432">Diax2 F1852N</text>
</g>
<g font-size="5">
<text x="745" y="450">THE INFORMATION NOTED HEREON THIS DRAWING IS THE</text>
<text x="745" y="456">PROPERTY OF STEEL FAB ENTERPRISES, INC.AND SHALL</text>
<text x="745" y="462">NOTED BE USED WITHOUT WRITTEN CONSENT.</text>
<text x="508" y="550">1/</text>
<text x="511" y="551">2</text>
<text x="515" y="568">13/</text>
<text x="520" y="570">16</text>
</g>
<g font-size="4.9">
<text x="707" y="31">ASSEMBLY</text>
<text x="725" y="31">TOTAL</text>
<text x="736" y="31">SUB-PIECE</text>
<text x="757" y="31">UNIT</text>
<text x="784" y="31">MATERIAL</text>
<text x="819" y="31">LENGTH</text>
<text x="847" y="31">REMARKS</text>
<text x="874" y="31">UNIT</text>
<text x="890" y="31">TOTAL</text>
<text x="710" y="37">MARK</text>
<text x="726" y="37">QTY</text>
<text x="740" y="37">MARK</text>
<text x="758" y="37">QTY</text>
<text x="781" y="37">DESCRIPTION</text>
<text x="814" y="37">FT</text>
<text x="823" y="37">IN</text>
<text x="873" y="37">WEIGHT</text>
<text x="889" y="37">WEIGHT</text>
<text x="706" y="44">02B1018</text>
<text x="728" y="44">ONE</text>
<text x="769" y="44">BEAM</text>
<text x="836" y="44">UNP</text>
<text x="879" y="44">454</text>
<text x="893" y="44">454</text>
<text x="731" y="50">1</text>
<text x="736" y="50">02B1018</text>
<text x="764" y="50">1</text>
<text x="769" y="50">W14x22</text>
<text x="816" y="50">18</text>
<text x="821" y="50">4</text>
<text x="836" y="50">A992</text>
<text x="879" y="50">404</text>
<text x="893" y="50">404</text>
<text x="731" y="57">2</text>
<text x="736" y="57">a840</text>
<text x="764" y="57">2</text>
<text x="769" y="57">L4x4x</text>
<text x="818" y="57">0</text>
<text x="821" y="57">9</text>
<text x="836" y="57">A36</text>
<text x="882" y="57">6</text>
<text x="895" y="57">12</text>
<text x="731" y="63">5</text>
<text x="736" y="63">bpl627</text>
<text x="764" y="63">5</text>
<text x="769" y="63">PL x8</text>
<text x="818" y="63">0</text>
<text x="821" y="63">6</text>
<text x="836" y="63">BENT A36</text>
<text x="882" y="63">4</text>
<text x="895" y="63">19</text>
<text x="731" y="69">4</text>
<text x="736" y="69">bpl628</text>
<text x="764" y="69">4</text>
<text x="769" y="69">PL x6</text>
<text x="818" y="69">0</text>
<text x="821" y="69">6</text>
<text x="836" y="69">BENT A36</text>
<text x="882" y="69">3</text>
<text x="895" y="69">11</text>
<text x="731" y="76">3</text>
<text x="764" y="76">3</text>
<text x="772" y="76">DiaF1852N</text>
<text x="818" y="76">0</text>
<text x="821" y="76">2</text>
<text x="882" y="76">1</text>
<text x="896" y="76">2</text>
<text x="731" y="82">9</text>
<text x="764" y="82">9</text>
<text x="772" y="82">DiaA325N</text>
<text x="818" y="82">0</text>
<text x="821" y="82">1</text>
<text x="882" y="82">1</text>
<text x="896" y="82">5</text>
<text x="769" y="95">FIELDBOLTS</text>
<text x="731" y="101">6</text>
<text x="772" y="101">DiaF1852N</text>
<text x="818" y="101">0</text>
<text x="821" y="101">2</text>
</g>
<g font-size="4.7">
<text x="377" y="155">1/</text>
<text x="412" y="155">7/</text>
<text x="209" y="157">(-6</text>
<text x="217" y="157">)</text>
<text x="380" y="157">2</text>
<text x="415" y="157">8</text>
<text x="214" y="166">1/</text>
<text x="217" y="167">2</text>
<text x="543" y="167" transform="rotate(-90 543 167)">2</text>
<text x="542" y="169" transform="rotate(-90 542 169)">1/</text>
<text x="212" y="175">1/</text>
<text x="215" y="177">2</text>
<text x="195" y="244">9/</text>
<text x="198" y="245">16</text>
<text x="199" y="250">1/</text>
<text x="201" y="252">2</text>
<text x="236" y="254">1/</text>
<text x="238" y="256">2</text>
<text x="589" y="257">1/</text>
<text x="603" y="257">3/</text>
<text x="198" y="259">13/</text>
<text x="203" y="261">16</text>
<text x="592" y="259">2</text>
<text x="605" y="259">8</text>
<text x="604" y="265">7/</text>
<text x="607" y="267">8</text>
<text x="201" y="288" transform="rotate(-90 201 288)">13/</text>
<text x="202" y="284" transform="rotate(-90 202 284)">16</text>
<text x="181" y="294" transform="rotate(-90 181 294)">4</text>
<text x="190" y="292" transform="rotate(-90 190 292)">8</text>
<text x="179" y="296" transform="rotate(-90 179 296)">3/</text>
<text x="188" y="295" transform="rotate(-90 188 295)">3/</text>
<text x="190" y="311" transform="rotate(-90 190 311)">8</text>
<text x="188" y="314" transform="rotate(-90 188 314)">3/</text>
<text x="599" y="338">3/</text>
<text x="602" y="340">8</text>
<text x="620" y="338">7/</text>
<text x="623" y="340">8</text>
<text x="251" y="342">1/</text>
<text x="253" y="344">2</text>
<text x="609" y="346">1/</text>
<text x="611" y="348">4</text>
<text x="379" y="390">11/</text>
<text x="383" y="392">16</text>
<text x="389" y="390">1/</text>
<text x="391" y="392">4</text>
<text x="379" y="398">5/</text>
<text x="381" y="399">16</text>
<text x="377" y="405">1/</text>
<text x="380" y="407">16</text>
<text x="385" y="405">13/</text>
<text x="389" y="407">16</text>
<text x="349" y="424">3/</text>
<text x="352" y="426">4</text>
<text x="363" y="424">3/</text>
<text x="366" y="426">4</text>
<text x="349" y="430">3/</text>
<text x="352" y="432">4</text>
</g>
<g font-size="4.2">
<text x="823" y="49">1/</text>
<text x="825" y="51">2</text>
<text x="776" y="56">5/</text>
<text x="778" y="57">16</text>
<text x="772" y="62">1/</text>
<text x="774" y="63">4</text>
<text x="778" y="62">13/</text>
<text x="781" y="63">16</text>
<text x="772" y="68">1/</text>
<text x="774" y="70">4</text>
<text x="778" y="68">7/</text>
<text x="780" y="70">16</text>
<text x="769" y="75">3/</text>
<text x="770" y="76">4</text>
<text x="769" y="81">3/</text>
<text x="770" y="82">4</text>
<text x="823" y="81">3/</text>
<text x="825" y="82">4</text>
<text x="769" y="100">3/</text>
<text x="770" y="101">4</text>
</g>
<g font-size="4">
<text x="213" y="156">7/</text>
<text x="215" y="157">8</text>
</g>
<g font-size="3.7">
<text x="17" y="551" transform="rotate(-90 17 551)">03:33:08</text>
<text x="17" y="562" transform="rotate(-90 17 562)">2025</text>
<text x="17" y="570" transform="rotate(-90 17 570)">Jul 29</text>
<text x="17" y="593" transform="rotate(-90 17 593)">PRINTED ON</text>
</g>
</svg>
